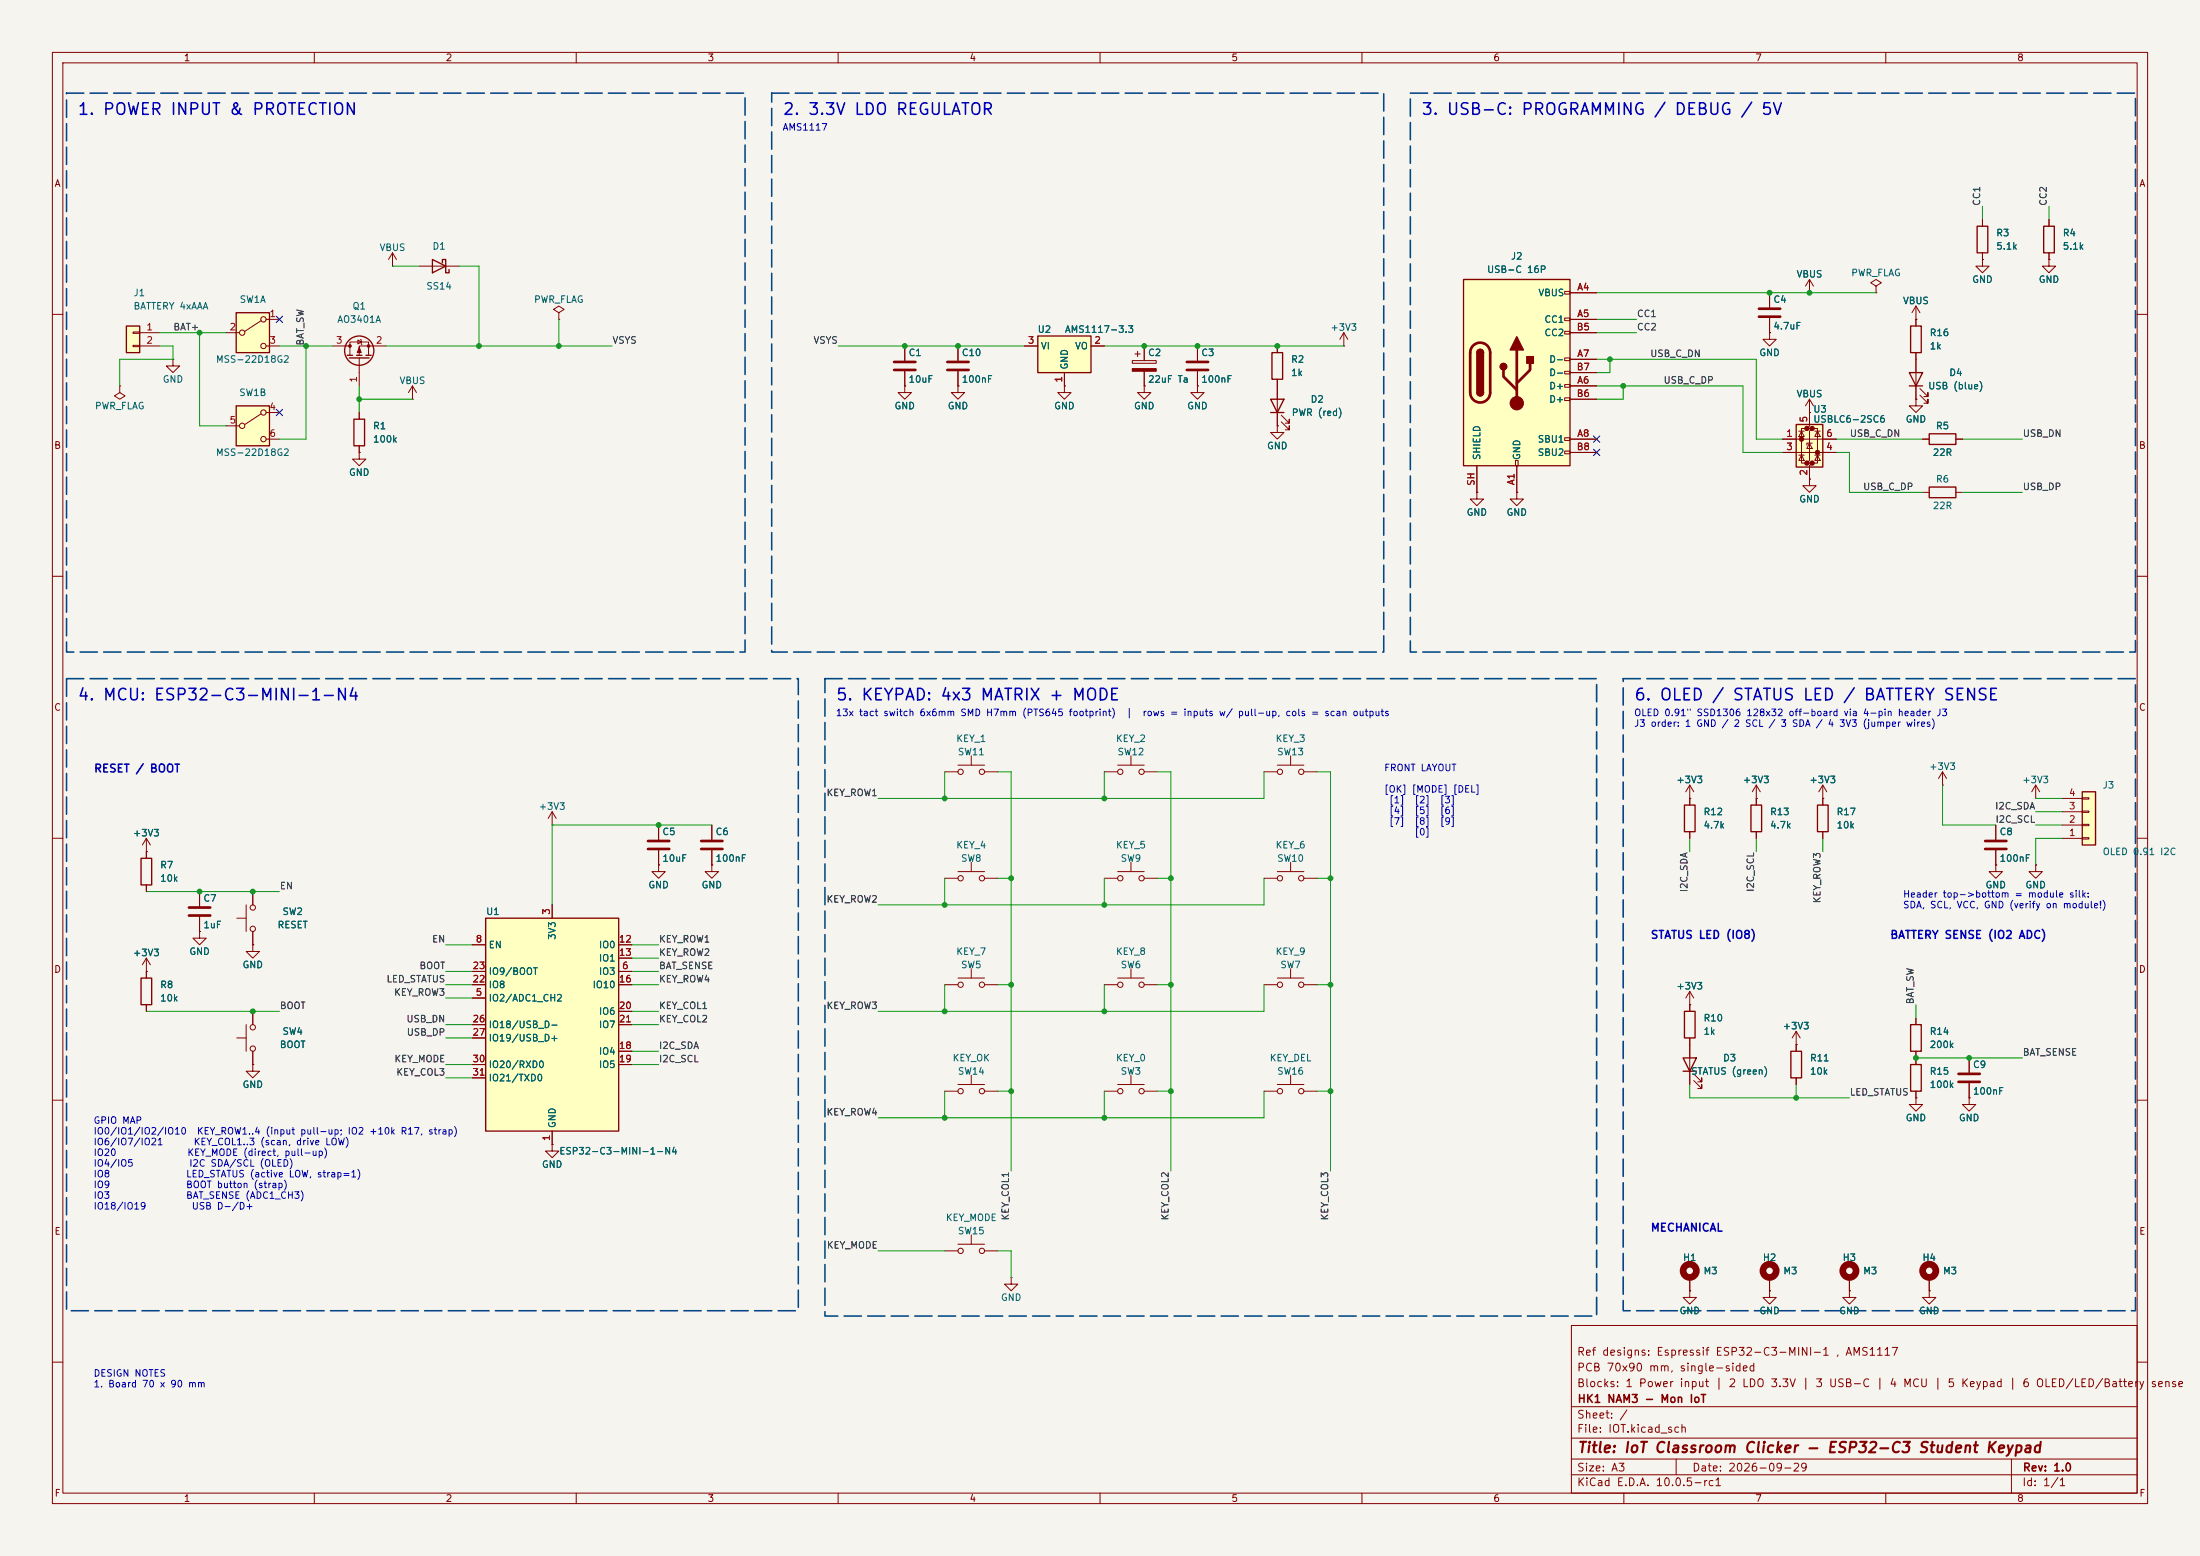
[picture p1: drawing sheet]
<svg xmlns="http://www.w3.org/2000/svg" width="420mm" height="297mm" viewBox="0 0 420 297" stroke-linecap="round" stroke-linejoin="round" font-family="sans-serif">
<path d="M0 0h420v297h-420z" fill="#f5f4ef" stroke="#f5f4ef" stroke-width=".19"/>
<g fill="none" stroke="#840000" stroke-width=".19">
<path d="M10 10h400v277h-400zM12 12h396v273h-396zM60 10v2M110 10v2M160 10v2M210 10v2M260 10v2M310 10v2M360 10v2M106.7 59.7l1-.6-1-.7-1 .7 1 .6v1.3M10 60h2M22.9 73.7v1.2l1 .7-1 .6-1.1-.6 1.1-.7"/>
<path d="M22.9 73.7h.1M33 68.6v1.3h1.3l-1.3 1.2-1.3-1.2h1.3M33 68.6h.1M106.7 61h.1M228.6 73.7v1.2h1.3l-1.3 1.3-1.3-1.3h1.3M228.6 73.7h.1M228.6 66v2.8M228.6 70.9v2.8M243.8 66v1.3M243.8 72.4v8.9M244.6 79.2l1.5 1.6v-.8v.8h-.7M408 60h2"/>
<path d="M68.6 86.4v1.2h1.2l-1.2 1.3-1.3-1.3h1.3M68.6 86.4h.1M243.8 81.3v1.3h1.3l-1.3 1.2-1.2-1.2h1.2M243.8 81.3h.1M244.6 80.5l1.5 1.5v-.7v.7h-.7M10 110h2M408 110h2M10 160h2M408 160h2M27.9 162.6v1.2M27.9 168.9v1.3M365.8 194.3v1.3"/>
<path d="M10 210h2M365.8 200.7v1.2M408 210h2M300 253h108v32h-108zM322.6 246.4v1.2h1.2l-1.2 1.3-1.3-1.3h1.3M322.6 246.4h.1M337.8 246.4v1.2h1.3l-1.3 1.3-1.3-1.3h1.3M337.8 246.4h.1M337.8 243.8v2.6M353.1 243.8v2.6M10 260h2M300 278.5h108"/>
<path d="M300 274.5h108M300 268.5h108M320 278.5v3M384 278.5v6.5M408 260h2M60 285v2M110 285v2M160 285v2M210 285v2M260 285v2M300 281.5h108M310 285v2"/>
<path d="M360 285v2"/>
</g>
<path d="M242.6 76.2h2.5l-1.3 2.5zM242.6 78.7h2.5M242.8 67.3h2.1v5.1h-2.1zM26.9 163.8h2.1v5.1h-2.1zM364.7 195.6h2.1v5.1h-2.1z" fill="none" stroke="#840000" stroke-width=".25"/>
<path d="M226.6 69.1h4M226.6 70.6h4" fill="none" stroke="#840000" stroke-width=".51"/>
<g fill="none" stroke="#840000" stroke-width="1.3">
<circle cx="337.8" cy="242.6" r="1.27"/>
<circle cx="353.1" cy="242.6" r="1.27"/>
</g>
<path d="M45.1 77.5h6.3v7.6h-6.3z" fill="#ffffc2"/>
<g fill="none" stroke="#840000" stroke-width=".19">
<path d="M49.8 79l-3.1 2M50.8 78.7h2.5M43.2 81.3h2.5M50.8 83.8h2.5M27.9 185.4h.1M27.9 182.9l-.7 1.3M27.9 182.9l.8 1.3M27.9 182.9v3.8M27.9 191.8v1.2M48.3 180.3v1.3h1.2l-1.2 1.3-1.3-1.3h1.3M48.3 180.3h.1M353.1 246.4v1.2h1.2l-1.2 1.3-1.3-1.3h1.3"/>
<path d="M353.1 246.4h.1"/>
<circle cx="50.3" cy="78.7" r=".51"/>
<circle cx="46.2" cy="81.3" r=".51"/>
<circle cx="50.3" cy="83.8" r=".51"/>
</g>
<path d="M45.1 77.5h6.3v7.6h-6.3zM26.9 186.7h2.1v5.1h-2.1z" fill="none" stroke="#840000" stroke-width=".25"/>
<path d="M92.7 175.3h25.4v40.6h-25.4z" fill="#ffffc2"/>
<g fill="none" stroke="#840000" stroke-width=".25">
<path d="M82.5 49.5l2.6 1.3-2.6 1.3zM84.5 50.2v-.7h.6v2.6h.6v-.7M66.3 67.8h1M66.7 68.3h3.8M68.1 67.8h1M69.8 67.8h1.1M67.6 80h2v5.1h-2zM92.7 175.3h25.4v40.6h-25.4z"/>
<circle cx="68.6" cy="66.9" r="2.79"/>
</g>
<g fill="none" stroke="#840000" stroke-width=".19">
<path d="M74.9 50.8h.1M74.9 48.3l-.7 1.2M74.9 48.3l.8 1.2M74.9 48.3v2.5M80 50.8h7.6M63.5 66h3.3M66.8 67.8v-2.5h3.6v2.5M68.3 64.9l.7 .4-.7 .4zM68.6 68.3v5.4M68.6 78.7v1.3M68.8 64.8l.3 1M73.7 66h-5.1v1.8"/>
<path d="M68.6 85.1v1.3M105.4 172.7v2.6M90.2 190.5h2.5M90.2 185.4h2.5M90.2 180.3h2.5M90.2 188h2.5M90.2 195.6h2.5M90.2 198.1h2.5M118.1 185.4h2.5M118.1 180.3h2.5M118.1 182.9h2.5M118.1 188h2.5"/>
<path d="M118.1 193h2.5M118.1 195.6h2.5M322.6 191.8h.1M322.6 189.2v2.6M322.6 189.2l-.8 1.3M322.6 189.2l.7 1.3M90.2 203.2h2.5M90.2 205.7h2.5M105.4 215.9v2.5M118.1 200.7h2.5M118.1 203.2h2.5M322.6 243.8v2.6"/>
</g>
<circle cx="322.6" cy="242.6" r="1.27" fill="none" stroke="#840000" stroke-width="1.3"/>
<g fill="#840000" stroke="#840000" stroke-width=".19">
<path d="M68.6 66.3l.4 1h-.8z"/>
<circle cx="66.8" cy="66" r=".25"/>
<circle cx="70.4" cy="66" r=".25"/>
</g>
<path d="M45.1 59.7h6.3v7.6h-6.3z" fill="#ffffc2"/>
<g fill="none" stroke="#840000" stroke-width=".19">
<path d="M378.5 41.9v1.3M378.5 48.3v1.2M391.2 49.5v1.3h1.2l-1.2 1.3-1.3-1.3h1.3M391.2 49.5h.1M391.2 41.9v1.3M391.2 48.3v1.2M43.2 63.5h2.5M49.8 61.2l-3.1 2M50.8 61h2.5M50.8 66h2.5M78.7 76.2h.1M78.7 73.7l-.7 1.2"/>
<path d="M78.7 73.7l.8 1.2M78.7 73.7v2.5M182.9 73.7v1.2h1.2l-1.2 1.3-1.3-1.3h1.3M182.9 73.7h.1M281.9 94v1.3h1.3l-1.3 1.2-1.2-1.2h1.2M281.9 94h.1M105.4 157.5h.1M105.4 154.9l-.8 1.3M105.4 154.9l.8 1.3M105.4 154.9v2.6M125.7 157.5v2.8M135.9 157.5v2.8"/>
<path d="M322.6 152.4h.1M322.6 149.9v3.8M322.6 158.8v1.2M322.6 149.9l-.8 1.2M322.6 149.9l.7 1.2M335.3 152.4h.1M335.3 149.9l-.8 1.2M335.3 149.9l.7 1.2M335.3 149.9v3.8M335.3 158.8v1.2M348 152.4h.1M348 149.9l-.8 1.2"/>
<path d="M348 149.9l.7 1.2M348 149.9v2.5M370.8 149.9h.1M370.8 147.3l-.7 1.3M370.8 147.3l.8 1.3M370.8 147.3v2.6M388.6 152.4h.1M388.6 149.9l-.7 1.2M388.6 149.9l.8 1.2M388.6 149.9v2.5M27.9 162.6h.1M27.9 160l-.7 1.3"/>
<path d="M27.9 160l.8 1.3M27.9 160v2.6M38.1 177.8v1.3h1.3l-1.3 1.2-1.3-1.2h1.3M38.1 177.8h.1M38.1 170.2v2.8M38.1 175v2.8M45.2 175.3h1.8M47 172.7v5.1M48.3 170.2v2.5M48.3 177.8v2.5M125.7 165.1v1.3h1.3l-1.3 1.2-1.2-1.2h1.2M125.7 165.1h.1"/>
<path d="M125.7 162.3v2.8M135.9 165.1v1.3h1.3l-1.3 1.2-1.3-1.2h1.3M135.9 165.1h.1M135.9 162.3v2.8M45.2 198.1h1.8M47 195.6v5.1M48.3 193v2.6M322.6 191.8v1.2M322.6 198.1v8.9M48.3 203.2v1.3h1.2l-1.2 1.2-1.3-1.2h1.3M48.3 203.2h.1M48.3 200.7v2.5"/>
<path d="M105.4 218.4v1.3h1.3l-1.3 1.3-1.3-1.3h1.3M105.4 218.4h.1M323.3 206.2l1.6 1.6v-.8v.8h-.8M323.3 205l1.6 1.5v-.8v.8h-.8M180.3 238.8h2.6M182.9 237.5h5.1M185.4 235.7v1.8M188 238.8h2.5M193 243.8v1.3h1.3l-1.3 1.3-1.2-1.3h1.2M193 243.8h.1M368.3 246.4v1.2h1.3l-1.3 1.3-1.3-1.3h1.3M368.3 246.4h.1"/>
<circle cx="46.2" cy="63.5" r=".51"/>
<circle cx="50.3" cy="66" r=".51"/>
<circle cx="50.3" cy="61" r=".51"/>
<circle cx="48.3" cy="177.3" r=".51"/>
<circle cx="48.3" cy="173.2" r=".51"/>
<circle cx="48.3" cy="196.1" r=".51"/>
<circle cx="48.3" cy="200.2" r=".51"/>
<circle cx="183.4" cy="238.8" r=".51"/>
<circle cx="187.5" cy="238.8" r=".51"/>
</g>
<path d="M45.1 59.7h6.3v7.6h-6.3zM377.4 43.2h2.1v5.1h-2.1zM390.1 43.2h2.1v5.1h-2.1zM321.6 153.7h2v5.1h-2zM334.3 153.7h2v5.1h-2zM321.6 193h2v5.1h-2zM321.3 201.9h2.5l-1.2 2.6zM321.3 204.5h2.5" fill="none" stroke="#840000" stroke-width=".25"/>
<path d="M36.1 173.2h4M36.1 174.8h4M123.7 160.5h4.1M123.7 162.1h4.1M133.9 160.5h4M133.9 162.1h4" fill="none" stroke="#840000" stroke-width=".51"/>
<path d="M279.4 53.3h20.3v35.6h-20.3z" fill="#ffffc2"/>
<g fill="none" stroke="#840000" stroke-width=".19">
<path d="M298.7 55.6h1v.5h-1zM299.7 55.9h5.1M345.4 55.9h.1M345.4 53.3l-.7 1.3M345.4 53.3l.8 1.3M345.4 53.3v2.6M358.1 54.6l1.1-.6-1.1-.7-1 .7 1 .6v1.3M358.1 55.9h.1M378.5 49.5v1.3h1.2l-1.2 1.3-1.3-1.3h1.3M378.5 49.5h.1M172.7 73.7v1.2h1.3l-1.3 1.3-1.3-1.3h1.3M172.7 73.7h.1"/>
<path d="M172.7 66v2.8M172.7 70.9v2.8M182.9 66v2.8M182.9 70.9v2.8M203.2 73.7v1.2h1.3l-1.3 1.3-1.3-1.3h1.3M203.2 73.7h.1M298.7 60.7h1v.5h-1zM298.7 63.2h1v.6h-1zM298.7 68.3h1v.5h-1zM298.7 70.9h1v.5h-1zM298.7 73.4h1v.5h-1zM298.7 75.9h1v.6h-1z"/>
<path d="M299.7 61h5.1M299.7 73.7h5.1M299.7 68.6h5.1M299.7 63.5h5.1M299.7 76.2h5.1M299.7 71.1h5.1M281.9 88.9v5.1M289.3 87.9h.5v1h-.5zM289.6 94v1.3h1.2l-1.2 1.2-1.3-1.2h1.3M289.6 94h.1M289.6 88.9v5.1M298.7 83.6h1v.5h-1z"/>
<path d="M298.7 86.1h1v.5h-1zM299.7 83.8h5.1M299.7 86.4h5.1M345.4 91.4v1.3h1.3l-1.3 1.3-1.2-1.3h1.2M345.4 91.4h.1M367 94h1.3M373.4 94h1.2M180.3 147.3h2.6M182.9 146.1h5.1M185.4 144.3v1.8M188 147.3h2.5M180.3 167.6h2.6"/>
<path d="M182.9 166.4h5.1M185.4 164.6v1.8M188 167.6h2.5M388.6 165.1v1.3h1.3l-1.3 1.2-1.3-1.2h1.3M388.6 165.1h.1M180.3 188h2.6M182.9 186.7h5.1M185.4 184.9v1.8M188 188h2.5M210.8 188h2.6M213.4 186.7h5M215.9 184.9v1.8"/>
<path d="M218.4 188h2.6M241.3 188h2.5M243.8 186.7h5.1M246.4 184.9v1.8M248.9 188h2.6M180.3 208.3h2.6M182.9 207h5.1M185.4 205.2v1.8M188 208.3h2.5M210.8 208.3h2.6M213.4 207h5M215.9 205.2v1.8"/>
<path d="M218.4 208.3h2.6M241.3 208.3h2.5M243.8 207h5.1M246.4 205.2v1.8M248.9 208.3h2.6M368.3 243.8v2.6"/>
<circle cx="183.4" cy="147.3" r=".51"/>
<circle cx="187.5" cy="147.3" r=".51"/>
<circle cx="183.4" cy="167.6" r=".51"/>
<circle cx="187.5" cy="167.6" r=".51"/>
<circle cx="183.4" cy="188" r=".51"/>
<circle cx="187.5" cy="188" r=".51"/>
<circle cx="213.9" cy="188" r=".51"/>
<circle cx="217.9" cy="188" r=".51"/>
<circle cx="244.3" cy="188" r=".51"/>
<circle cx="248.4" cy="188" r=".51"/>
<circle cx="183.4" cy="208.3" r=".51"/>
<circle cx="187.5" cy="208.3" r=".51"/>
<circle cx="213.9" cy="208.3" r=".51"/>
<circle cx="217.9" cy="208.3" r=".51"/>
<circle cx="244.3" cy="208.3" r=".51"/>
<circle cx="248.4" cy="208.3" r=".51"/>
</g>
<path d="M279.4 53.3h20.3v35.6h-20.3zM281.9 67.3a.64 .64 0 0 1 .7-.6 .64 .64 0 0 1 .6 .6M281.9 74.9a.64 .64 0 0 0 .7 .7 .64 .64 0 0 0 .6-.7M368.3 93h5.1v2h-5.1z" fill="none" stroke="#840000" stroke-width=".25"/>
<path d="M170.7 69.1h4.1M170.7 70.6h4.1M180.8 69.1h4.1M180.8 70.6h4.1M281.2 66a1.91 1.91 0 0 1 2.1-.4 1.91 1.91 0 0 1 1.2 1.7v7.6a1.91 1.91 0 0 1-1.9 1.9 1.91 1.91 0 0 1-1.9-1.9v-7.7l.1-.7zM287 70.6v1.3l2.6 2.5M289.6 66.8v10.2M292.1 69.3v1.3l-2.5 2.6" fill="none" stroke="#840000" stroke-width=".51"/>
<g fill="#840000" stroke="#840000" stroke-width=".25">
<path d="M281.9 67.3h1.3v7.6h-1.3z"/>
<path d="M282.1 66.9a.64 .64 0 0 1 .7-.2 .64 .64 0 0 1 .4 .6h-1.3z"/>
<path d="M281.9 74.9h1.3a.64 .64 0 0 1-.6 .7 .64 .64 0 0 1-.7-.7z"/>
<path d="M289.6 64.3l1.2 2.5h-2.5z"/>
<path d="M291.5 68.1h1.2v1.2h-1.2z"/>
<circle cx="287" cy="70" r=".63"/>
</g>
<circle cx="289.6" cy="77" r="1.27" fill="#840000" stroke="#840000" stroke-width=".19"/>
<circle cx="368.3" cy="242.6" r="1.27" fill="none" stroke="#840000" stroke-width="1.3"/>
<path d="M397.5 151.1h2.5v10.2h-2.5z" fill="#ffffc2"/>
<path d="M364.5 71.1h2.5l-1.2 2.6zM364.5 73.7h2.5M364.7 62.2h2.1v5.1h-2.1zM368.3 82.8h5.1v2h-5.1zM347 153.7h2v5.1h-2zM397.5 151.1h2.5v10.2h-2.5zM341.9 200.7h2v5h-2zM364.7 203.2h2.1v5.1h-2.1z" fill="none" stroke="#840000" stroke-width=".25"/>
<g fill="none" stroke="#840000" stroke-width=".19">
<path d="M337.8 55.9v2.8M365.8 58.4v3.8M365.8 58.4l-.8 1.3M365.8 58.4l.7 1.3M337.8 63.5v1.3h1.3l-1.3 1.2-1.3-1.2h1.3M337.8 63.5h.1M337.8 60.7v2.8M345.4 78.7h.1M345.4 76.2l-.7 1.3M345.4 76.2l.8 1.3M345.4 76.2v2.5M365.8 76.2v1.3h1.2l-1.2 1.2-1.3-1.2h1.3"/>
<path d="M365.8 76.2h.1M365.8 61h.1M365.8 67.3v8.9M366.5 75.4l1.5 1.6v-.8v.8h-.7M366.5 74.2l1.5 1.5v-.8v.8h-.7M367 83.8h1.3M373.4 83.8h1.2M348 152.4v1.3M348 158.8v1.2M381 157.5v2.8M393.7 157.5h3.8M393.7 154.9h3.8"/>
<path d="M393.7 152.4h3.8M397.5 159.9h1.3v.2h-1.3zM397.5 157.4h1.3v.2h-1.3zM397.5 154.8h1.3v.3h-1.3zM397.5 152.3h1.3v.2h-1.3zM381 165.1v1.3h1.3l-1.3 1.2-1.3-1.2h1.3M381 165.1h.1M381 162.3v2.8M393.7 160h3.8M342.9 199.4h.1M342.9 196.9l-.8 1.2M342.9 196.9l.8 1.2"/>
<path d="M342.9 196.9v3.8M342.9 205.7v1.3M365.8 209.6v1.2h1.2l-1.2 1.3-1.3-1.3h1.3M365.8 209.6h.1M365.8 201.9v1.3M365.8 208.3v1.3M375.9 209.6v1.2h1.3l-1.3 1.3-1.3-1.3h1.3M375.9 209.6h.1M375.9 201.9v2.8M375.9 206.8v2.8"/>
</g>
<path d="M335.8 58.9h4.1M335.8 60.5h4.1M379 160.5h4M379 162.1h4M373.9 205h4.1M373.9 206.5h4.1" fill="none" stroke="#840000" stroke-width=".51"/>
<path d="M342.9 81h5.1v8.2h-5.1z" fill="#ffffc2"/>
<g fill="#840000" stroke="#840000" stroke-width=".51">
<circle cx="343.9" cy="83.8" r=".25"/>
<circle cx="344.9" cy="81.8" r=".25"/>
<circle cx="344.9" cy="88.4" r=".25"/>
<circle cx="345.9" cy="81.8" r=".25"/>
<circle cx="345.9" cy="88.4" r=".25"/>
<circle cx="347" cy="86.4" r=".25"/>
</g>
<g fill="none" stroke="#840000" stroke-width=".19">
<path d="M218.4 73.7v1.2h1.3l-1.3 1.3-1.2-1.3h1.2M218.4 73.7h.1M345.4 78.7v2.6l-.5 .5h1l-.5 .5v5.6l-.5 .5h1l-.5 .5v2.5M340.4 83.8h10.1M340.4 86.4h10.1M343.4 86.9h1M343.4 82.3h1M343.9 82.3l.5 1h-1zM343.9 86.9l.5 1h-1zM344.9 81.8h-1v6.6h1M345.4 84.6l.5 1h-1zM345.9 84.6h-1v.4"/>
<path d="M345.9 81.8h1.1v6.6h-1.1M346.5 86.9h1M346.5 82.3h1M347 82.3l.5 1h-1zM347 86.9l.5 1h-1zM241.3 147.3h2.5M243.8 146.1h5.1M246.4 144.3v1.8M248.9 147.3h2.6M241.3 167.6h2.5M243.8 166.4h5.1M246.4 164.6v1.8"/>
<path d="M248.9 167.6h2.6"/>
<circle cx="244.3" cy="147.3" r=".51"/>
<circle cx="248.4" cy="147.3" r=".51"/>
<circle cx="244.3" cy="167.6" r=".51"/>
<circle cx="248.4" cy="167.6" r=".51"/>
</g>
<path d="M342.9 81h5.1v8.2h-5.1z" fill="none" stroke="#840000" stroke-width=".25"/>
<path d="M198.1 64.1h10.2v7h-10.2z" fill="#ffffc2"/>
<path d="M198.1 64.1h10.2v7h-10.2z" fill="none" stroke="#840000" stroke-width=".25"/>
<g fill="none" stroke="#840000" stroke-width=".19">
<path d="M195.6 66h2.5M203.2 71.1v2.6M208.3 66h2.5M216.2 68.8h4.5v.5h-4.5zM216.7 67.6h1M217.2 67.1v1M218.4 66v2.8M218.4 70.9v2.8M256.5 66h.1M256.5 63.5l-.7 1.3M256.5 63.5l.8 1.3M256.5 63.5v2.5"/>
<path d="M210.8 147.3h2.6M213.4 146.1h5M215.9 144.3v1.8M218.4 147.3h2.6M210.8 167.6h2.6M213.4 166.4h5M215.9 164.6v1.8M218.4 167.6h2.6"/>
<circle cx="213.9" cy="147.3" r=".51"/>
<circle cx="217.9" cy="147.3" r=".51"/>
<circle cx="213.9" cy="167.6" r=".51"/>
<circle cx="217.9" cy="167.6" r=".51"/>
</g>
<path d="M216.2 70.4h4.5v.5h-4.5z" fill="#840000" stroke="#840000" stroke-width=".19"/>
<path d="M24.1 62.2h2.6v5.1h-2.6z" fill="#ffffc2"/>
<path d="M24.1 62.2h2.6v5.1h-2.6z" fill="none" stroke="#840000" stroke-width=".25"/>
<g fill="none" stroke="#840000" stroke-width=".19">
<path d="M299.7 55.9h5.1M337.8 55.9v2.8M345.4 55.9h.1M378.5 49.5h.1M378.5 41.9v1.3M378.5 48.3v1.2M391.2 49.5h.1M391.2 41.9v1.3M391.2 48.3v1.2M25.4 63.4h1.3v.2h-1.3zM25.4 65.9h1.3v.3h-1.3zM26.7 63.5h3.8"/>
<path d="M26.7 66h3.8M68.6 78.7v1.3M172.7 73.7h.1M172.7 66v2.8M172.7 70.9v2.8M182.9 73.7h.1M182.9 66v2.8M182.9 70.9v2.8M195.6 66h2.5M203.2 73.7h.1M203.2 71.1v2.6M208.3 66h2.5"/>
<path d="M218.4 73.7h.1M218.4 66v2.8M218.4 70.9v2.8M228.6 73.7h.1M228.6 66v2.8M228.6 70.9v2.8M243.8 66v1.3M243.8 72.4v3.8M243.8 78.7v2.6M299.7 63.5h5.1M299.7 61h5.1M299.7 73.7h5.1"/>
<path d="M299.7 68.6h5.1M299.7 76.2h5.1M299.7 71.1h5.1M337.8 63.5h.1M337.8 60.7v2.8M345.4 78.7h.1M345.4 78.7v2.6M365.8 76.2h.1M365.8 61h.1M365.8 61v1.2M365.8 67.3v3.8M365.8 73.7v2.5"/>
<path d="M68.6 86.4h.1M68.6 85.1v1.3M243.8 81.3h.1M281.9 94h.1M281.9 88.9v5.1M289.6 94h.1M289.6 88.9v5.1M299.7 83.8h5.1M299.7 86.4h5.1M340.4 83.8h2.5M340.4 86.4h2.5M345.4 91.4h.1"/>
<path d="M345.4 88.9v2.5M348 83.8h2.5M348 86.4h2.5M367 83.8h1.3M373.4 83.8h1.2M125.7 157.5v2.8M135.9 157.5v2.8M322.6 152.4h.1M322.6 152.4v1.3M322.6 158.8v1.2M335.3 152.4h.1M335.3 152.4v1.3"/>
<path d="M335.3 158.8v1.2M348 152.4h.1M348 152.4v1.3M348 158.8v1.2M381 157.5v2.8M27.9 162.6h.1M27.9 162.6v1.2M27.9 168.9v1.3M38.1 177.8h.1M38.1 170.2v2.8M38.1 175v2.8M48.3 170.2v2.5"/>
<path d="M48.3 177.8v2.5M105.4 172.7v2.6M125.7 165.1h.1M125.7 162.3v2.8M135.9 165.1h.1M135.9 162.3v2.8M381 165.1h.1M381 162.3v2.8M388.6 165.1h.1M27.9 185.4h.1M27.9 185.4v1.3M27.9 191.8v1.2"/>
<path d="M48.3 180.3h.1M48.3 193v2.6M90.2 190.5h2.5M90.2 185.4h2.5M90.2 180.3h2.5M90.2 188h2.5M90.2 195.6h2.5M90.2 198.1h2.5M118.1 185.4h2.5M118.1 180.3h2.5M118.1 182.9h2.5M118.1 188h2.5"/>
<path d="M118.1 193h2.5M118.1 195.6h2.5M322.6 191.8h.1M322.6 191.8v1.2M322.6 198.1v3.8M342.9 199.4h.1M342.9 199.4v1.3M365.8 194.3v1.3M48.3 203.2h.1M48.3 200.7v2.5M90.2 203.2h2.5M90.2 205.7h2.5"/>
<path d="M105.4 218.4h.1M105.4 215.9v2.5M118.1 200.7h2.5M118.1 203.2h2.5M322.6 204.5v2.5M342.9 205.7v1.3M365.8 209.6h.1M365.8 200.7v2.5M365.8 208.3v1.3M375.9 209.6h.1M375.9 201.9v2.8M375.9 206.8v2.8"/>
<path d="M322.6 246.4h.1M322.6 243.8v2.6M337.8 246.4h.1M337.8 243.8v2.6M353.1 246.4h.1M353.1 243.8v2.6M368.3 246.4h.1M368.3 243.8v2.6"/>
</g>
<g fill="none" stroke="#009600" stroke-width=".19">
<path d="M378.5 39.4v2.5M391.2 39.4v2.5M74.9 50.8h5.1M87.6 50.8h3.8v15.2M304.8 55.9h53.3M30.5 66h2.5v2.6h-10.1v5.1M30.5 63.5h12.7M38.1 63.5v17.8h5.1M53.3 66h10.2M58.4 66v17.8h-5.1M68.6 76.2h10.1M68.6 73.7v5"/>
<path d="M73.7 66h43.1M106.7 61v5M160 66h35.6M210.8 66h45.7M304.8 73.7h27.9v12.7h7.7M304.8 68.6h30.5v15.2h5.1M304.8 63.5h7.6M304.8 61h7.6M307.3 68.6v2.5h-2.5M309.9 73.7v2.5h-5.1M350.5 86.4h2.6v7.6h13.9M350.5 83.8h16.5"/>
<path d="M374.6 94h11.5M374.6 83.8h11.5M135.9 157.5h-30.5v15.2M180.3 147.3v5.1M190.5 147.3h2.5v76.2M210.8 147.3v5.1M221 147.3h2.5v76.2M241.3 147.3v5.1h-73.7M251.5 147.3h2.5v76.2M370.8 149.9v7.6h10.2M388.6 157.5h5.1M388.6 152.4h5.1"/>
<path d="M388.6 154.9h5.1M27.9 170.2h25.4M180.3 167.6v5.1M190.5 167.6h2.5M210.8 167.6v5.1M221 167.6h2.5M241.3 167.6v5.1h-73.7M251.5 167.6h2.5M322.6 160v2.6M335.3 160v2.6M348 160v2.6M393.7 160h-5.1v5.1"/>
<path d="M27.9 193h25.4M85.1 188h5.1M85.1 180.3h5.1M85.1 185.4h5.1M85.1 198.1h5.1M85.1 195.6h5.1M85.1 190.5h5.1M120.6 188h5.1M120.6 193h5.1M120.6 180.3h5.1M120.6 182.9h5.1M120.6 185.4h5.1"/>
<path d="M120.6 195.6h5.1M180.3 188v5M190.5 188h2.5M210.8 188v5M221 188h2.5M241.3 188v5h-73.7M251.5 188h2.5M365.8 191.8v2.5M85.1 205.7h5.1M85.1 203.2h5.1M120.6 203.2h5.1M120.6 200.7h5.1"/>
<path d="M180.3 208.3v5.1M190.5 208.3h2.5M210.8 208.3v5.1M221 208.3h2.5M241.3 208.3v5.1h-73.7M251.5 208.3h2.5M322.6 207v2.6h30.5M342.9 207v2.6M365.8 201.9h20.3M167.6 238.8h12.7M190.5 238.8h2.5v5"/>
</g>
<path d="M52.7 78.1l1.2 1.2M52.7 60.4l1.2 1.2M53.9 78.1l-1.2 1.2M53.9 60.4l-1.2 1.2M304.2 83.2l1.2 1.2M304.2 85.8l1.2 1.2M305.4 83.2l-1.2 1.2M305.4 85.8l-1.2 1.2" fill="none" stroke="#000084" stroke-width=".19"/>
<path d="M12.7 17.8h129.5v106.7h-129.5zM147.3 17.8h116.9v106.7h-116.9zM269.2 17.8h138.5v106.7h-138.5zM12.7 129.5h139.7v120.7h-139.7zM157.5 129.5h147.3v121.7h-147.3zM309.9 129.5h97.8v120.7h-97.8z" fill="none" stroke="#004884" stroke-width=".3" stroke-dasharray="3.3 1.2"/>
<g fill="#009600" stroke="#009600" stroke-width=".19">
<circle cx="68.6" cy="76.2" r=".46"/>
<circle cx="38.1" cy="63.5" r=".46"/>
<circle cx="58.4" cy="66" r=".46"/>
<circle cx="48.3" cy="170.2" r=".46"/>
<circle cx="38.1" cy="170.2" r=".46"/>
<circle cx="48.3" cy="193" r=".46"/>
<circle cx="180.3" cy="213.4" r=".46"/>
<circle cx="193" cy="208.3" r=".46"/>
<circle cx="210.8" cy="172.7" r=".46"/>
<circle cx="193" cy="167.6" r=".46"/>
<circle cx="210.8" cy="152.4" r=".46"/>
<circle cx="180.3" cy="172.7" r=".46"/>
<circle cx="210.8" cy="193" r=".46"/>
<circle cx="210.8" cy="213.4" r=".46"/>
<circle cx="180.3" cy="193" r=".46"/>
<circle cx="125.7" cy="157.5" r=".46"/>
<circle cx="106.7" cy="66" r=".46"/>
<circle cx="91.4" cy="66" r=".46"/>
<circle cx="254" cy="188" r=".46"/>
<circle cx="223.5" cy="208.3" r=".46"/>
<circle cx="254" cy="208.3" r=".46"/>
<circle cx="223.5" cy="188" r=".46"/>
<circle cx="193" cy="188" r=".46"/>
<circle cx="180.3" cy="152.4" r=".46"/>
<circle cx="375.9" cy="201.9" r=".46"/>
<circle cx="365.8" cy="201.9" r=".46"/>
<circle cx="345.4" cy="55.9" r=".46"/>
<circle cx="337.8" cy="55.9" r=".46"/>
<circle cx="309.9" cy="73.7" r=".46"/>
<circle cx="172.7" cy="66" r=".46"/>
<circle cx="254" cy="167.6" r=".46"/>
<circle cx="228.6" cy="66" r=".46"/>
<circle cx="243.8" cy="66" r=".46"/>
<circle cx="218.4" cy="66" r=".46"/>
<circle cx="182.9" cy="66" r=".46"/>
<circle cx="223.5" cy="167.6" r=".46"/>
<circle cx="342.9" cy="209.6" r=".46"/>
<circle cx="307.3" cy="68.6" r=".46"/>
</g>
<g font-size="2.2" fill="#0000c2">
<text x="14.7" y="22.5">1. POWER INPUT &amp; PROTECTION</text>
<text x="149.3" y="22.5">2. 3.3V LDO REGULATOR</text>
<text x="271.2" y="22.5">3. USB-C: PROGRAMMING / DEBUG / 5V</text>
<text x="14.7" y="134.2">4. MCU: ESP32-C3-MINI-1-N4</text>
<text x="159.5" y="134.2">5. KEYPAD: 4x3 MATRIX + MODE</text>
<text x="311.9" y="134.2">6. OLED / STATUS LED / BATTERY SENSE</text>
</g>
<text font-size="2" fill="#840000" x="301" y="277.8">Title: IoT Classroom Clicker - ESP32-C3 Student Keypad</text>
<g font-size="1.5" fill="#0000c2">
<text x="17.8" y="147.8">RESET / BOOT</text>
<text x="315" y="179.6">STATUS LED (IO8)</text>
<text x="360.7" y="179.6">BATTERY SENSE (IO2 ADC)</text>
<text x="315" y="235.4">MECHANICAL</text>
</g>
<g font-size="1.5" fill="#840000">
<text x="300.9" y="262.1">PCB 70x90 mm, single-sided</text>
<text x="300.9" y="259.1">Ref designs: Espressif ESP32-C3-MINI-1 , AMS1117</text>
<text x="300.9" y="265.1">Blocks: 1 Power input | 2 LDO 3.3V | 3 USB-C | 4 MCU | 5 Keypad | 6 OLED/LED/Battery</text>
<text x="301" y="268.1">HK1 NAM3 - Mon IoT</text>
<text x="410.4" y="265.1">sense</text>
<text x="300.9" y="273.8">File: IOT.kicad_sch</text>
<text x="300.9" y="271.1">Sheet: /</text>
<text x="300.9" y="281.2">Size: A3</text>
<text x="322.9" y="281.2">Date: 2026-09-29</text>
<text x="386" y="281.2">Rev: 1.0</text>
<text x="300.9" y="284">KiCad E.D.A. 10.0.5-rc1</text>
<text x="385.9" y="284">Id: 1/1</text>
</g>
<g font-size="1.3" fill="#840000">
<text x="35" y="12">1</text>
<text x="85" y="12">2</text>
<text x="135" y="12">3</text>
<text x="185" y="12">4</text>
<text x="235" y="12">5</text>
<text x="285" y="12">6</text>
<text x="335" y="12">7</text>
<text x="385" y="12">8</text>
<text x="10.3" y="36">A</text>
<text x="408.3" y="36">A</text>
<text x="10.2" y="86">B</text>
<text x="408.2" y="86">B</text>
<text x="10.2" y="136">C</text>
<text x="408.2" y="136">C</text>
<text x="10.2" y="186">D</text>
<text x="408.2" y="186">D</text>
<text x="10.3" y="236">E</text>
<text x="408.3" y="236">E</text>
<text x="10.3" y="286">F</text>
<text x="35" y="287">1</text>
<text x="85" y="287">2</text>
<text x="135" y="287">3</text>
<text x="185" y="287">4</text>
<text x="235" y="287">5</text>
<text x="285" y="287">6</text>
<text x="335" y="287">7</text>
<text x="385" y="287">8</text>
<text x="408.3" y="286">F</text>
</g>
<g font-size="1.3" fill="#0000c2">
<text x="149.3" y="25.2">AMS1117</text>
<text x="159.5" y="137">13x tact switch 6x6mm SMD H7mm (PTS645 footprint)</text>
<text x="214.8" y="137">|</text>
<text x="218" y="137">rows = inputs w/ pull-up, cols = scan outputs</text>
<text x="311.9" y="137">OLED 0.91&quot; SSD1306 128x32 off-board via 4-pin header J3</text>
<text x="311.9" y="139">J3 order: 1 GND / 2 SCL / 3 SDA / 4 3V3 (jumper wires)</text>
<text x="264.1" y="147.5">FRONT LAYOUT</text>
<text x="264.1" y="151.6">[OK] [MODE] [DEL]</text>
<text x="265.1" y="153.6">[1]</text>
<text x="265.1" y="155.7">[4]</text>
<text x="269.9" y="153.6">[2]</text>
<text x="269.9" y="155.7">[5]</text>
<text x="274.8" y="153.6">[3]</text>
<text x="274.8" y="155.7">[6]</text>
<text x="265.1" y="157.7">[7]</text>
<text x="269.9" y="159.8">[0]</text>
<text x="269.9" y="157.7">[8]</text>
<text x="274.8" y="157.7">[9]</text>
<text x="363.2" y="171.6">Header top-&gt;bottom = module silk:</text>
<text x="363.2" y="173.7">SDA, SCL, VCC, GND (verify on module!)</text>
<text x="17.8" y="214.8">GPIO MAP</text>
<text x="17.8" y="216.9">IO0/IO1/IO2/IO10</text>
<text x="17.8" y="218.9">IO6/IO7/IO21</text>
<text x="17.8" y="221">IO20</text>
<text x="35.7" y="221">KEY_MODE (direct, pull-up)</text>
<text x="36.9" y="218.9">KEY_COL1..3 (scan, drive LOW)</text>
<text x="37.5" y="216.9">KEY_ROW1..4 (input pull-up; IO2 +10k R17, strap)</text>
<text x="17.8" y="223">IO4/IO5</text>
<text x="17.8" y="225">IO8</text>
<text x="17.8" y="227.1">IO9</text>
<text x="35.4" y="225">LED_STATUS (active LOW, strap=1)</text>
<text x="35.4" y="227.1">BOOT button (strap)</text>
<text x="36" y="223">I2C SDA/SCL (OLED)</text>
<text x="17.8" y="229.1">IO3</text>
<text x="17.8" y="231.2">IO18/IO19</text>
<text x="35.4" y="229.1">BAT_SENSE (ADC1_CH3)</text>
<text x="36.5" y="231.2">USB D-/D+</text>
<text x="17.8" y="263.1">DESIGN NOTES</text>
<text x="17.8" y="265.1">1. Board 70 x 90 mm</text>
</g>
<g font-size="1.3" fill="#0f0f0f">
<text x="378.3" y="39.4" transform="rotate(-90 378.3 39.4)">CC1</text>
<text x="391" y="39.4" transform="rotate(-90 391 39.4)">CC2</text>
<text x="33" y="63.4">BAT+</text>
<text x="116.8" y="65.9">VSYS</text>
<text x="155.2" y="65.9">VSYS</text>
<text x="312.4" y="60.8">CC1</text>
<text x="312.4" y="63.4">CC2</text>
<text x="58.3" y="66.1" transform="rotate(-90 58.3 66.1)">BAT_SW</text>
<text x="314.9" y="68.5">USB_C_DN</text>
<text x="317.5" y="73.5">USB_C_DP</text>
<text x="353" y="83.7">USB_C_DN</text>
<text x="386.1" y="83.7">USB_DN</text>
<text x="355.6" y="93.9">USB_C_DP</text>
<text x="386.1" y="93.9">USB_DP</text>
<text x="157.7" y="152.3">KEY_ROW1</text>
<text x="380.8" y="154.8">I2C_SDA</text>
<text x="380.8" y="157.4">I2C_SCL</text>
<text x="53.3" y="170.1">EN</text>
<text x="157.7" y="172.6">KEY_ROW2</text>
<text x="322.5" y="170.4" transform="rotate(-90 322.5 170.4)">I2C_SDA</text>
<text x="335.2" y="170.3" transform="rotate(-90 335.2 170.3)">I2C_SCL</text>
<text x="347.9" y="172.5" transform="rotate(-90 347.9 172.5)">KEY_ROW3</text>
<text x="80" y="185.3">BOOT</text>
<text x="82.4" y="180.2">EN</text>
<text x="125.7" y="182.8">KEY_ROW2</text>
<text x="125.7" y="180.2">KEY_ROW1</text>
<text x="125.7" y="185.3">BAT_SENSE</text>
<text x="73.7" y="187.8">LED_STATUS</text>
<text x="75.1" y="190.4">KEY_ROW3</text>
<text x="125.7" y="187.8">KEY_ROW4</text>
<text x="365.6" y="191.8" transform="rotate(-90 365.6 191.8)">BAT_SW</text>
<text x="53.3" y="192.9">BOOT</text>
<text x="77.5" y="195.5">USB_DN</text>
<text x="77.5" y="198">USB_DP</text>
<text x="125.7" y="195.5">KEY_COL2</text>
<text x="125.7" y="192.9">KEY_COL1</text>
<text x="157.7" y="192.9">KEY_ROW3</text>
<text x="75.2" y="203.1">KEY_MODE</text>
<text x="125.7" y="200.5">I2C_SDA</text>
<text x="125.7" y="203.1">I2C_SCL</text>
<text x="386.1" y="201.8">BAT_SENSE</text>
<text x="75.5" y="205.6">KEY_COL3</text>
<text x="353" y="209.4">LED_STATUS</text>
<text x="157.7" y="213.2">KEY_ROW4</text>
<text x="192.9" y="233.1" transform="rotate(-90 192.9 233.1)">KEY_COL1</text>
<text x="223.4" y="233.1" transform="rotate(-90 223.4 233.1)">KEY_COL2</text>
<text x="253.9" y="233.1" transform="rotate(-90 253.9 233.1)">KEY_COL3</text>
<text x="157.7" y="238.6">KEY_MODE</text>
</g>
<g font-size="1.3" fill="#006464">
<text x="82.5" y="48">D1</text>
<text x="381" y="45.4">R3</text>
<text x="381" y="48">5.1k</text>
<text x="393.7" y="45.4">R4</text>
<text x="393.7" y="48">5.1k</text>
<text x="72.4" y="48.2">VBUS</text>
<text x="283.8" y="52.4">USB-C 16P</text>
<text x="288.3" y="49.9">J2</text>
<text x="342.9" y="53.3">VBUS</text>
<text x="353.3" y="53">PWR_FLAG</text>
<text x="25.4" y="56.8">J1</text>
<text x="25.4" y="59.4">BATTERY 4xAAA</text>
<text x="45.7" y="58.1">SW1A</text>
<text x="67.2" y="59.4">Q1</text>
<text x="81.3" y="55.6">SS14</text>
<text x="101.8" y="58.1">PWR_FLAG</text>
<text x="293.6" y="56.8">VBUS</text>
<text x="338.4" y="58.1">C4</text>
<text x="363.2" y="58.4">VBUS</text>
<text x="376.4" y="54.3">GND</text>
<text x="389.1" y="54.3">GND</text>
<text x="64.3" y="61.9">AO3401A</text>
<text x="198" y="63.8">U2</text>
<text x="203.2" y="63.8">AMS1117-3.3</text>
<text x="253.9" y="63.4">+3V3</text>
<text x="294.7" y="61.9">CC1</text>
<text x="294.7" y="64.5">CC2</text>
<text x="338.4" y="63.2">4.7uF</text>
<text x="368.3" y="64.5">R16</text>
<text x="41.1" y="69.5">MSS-22D18G2</text>
<text x="173.3" y="68.3">C1</text>
<text x="183.5" y="68.3">C10</text>
<text x="198.6" y="67">VI</text>
<text x="204.2" y="70.6" transform="rotate(-90 204.2 70.6)">GND</text>
<text x="205.1" y="67">VO</text>
<text x="219.1" y="68.3">C2</text>
<text x="229.2" y="68.3">C3</text>
<text x="246.4" y="69.5">R2</text>
<text x="295.6" y="69.5">D-</text>
<text x="335.8" y="68.3">GND</text>
<text x="368.3" y="67">1k</text>
<text x="31" y="73.4">GND</text>
<text x="45.6" y="75.9">SW1B</text>
<text x="76.2" y="73.6">VBUS</text>
<text x="173.3" y="73.4">10uF</text>
<text x="183.5" y="73.4">100nF</text>
<text x="219.1" y="73.4">22uF Ta</text>
<text x="229.2" y="73.4">100nF</text>
<text x="246.4" y="72.1">1k</text>
<text x="250.1" y="77.2">D2</text>
<text x="295.6" y="74.6">D+</text>
<text x="295.6" y="77.2">D+</text>
<text x="295.6" y="72.1">D-</text>
<text x="342.9" y="76.1">VBUS</text>
<text x="368" y="74.6">USB (blue)</text>
<text x="372" y="72.1">D4</text>
<text x="18" y="78.4">PWR_FLAG</text>
<text x="71.1" y="82.2">R1</text>
<text x="170.7" y="78.4">GND</text>
<text x="180.8" y="78.4">GND</text>
<text x="201.1" y="78.4">GND</text>
<text x="216.4" y="78.4">GND</text>
<text x="226.5" y="78.4">GND</text>
<text x="246.5" y="79.7">PWR (red)</text>
<text x="346.1" y="79.1">U3</text>
<text x="346.1" y="81">USBLC6-2SC6</text>
<text x="363.7" y="81">GND</text>
<text x="369.5" y="82.2">R5</text>
<text x="41.1" y="87.3">MSS-22D18G2</text>
<text x="71.1" y="84.8">100k</text>
<text x="241.8" y="86.1">GND</text>
<text x="282.9" y="87.9" transform="rotate(-90 282.9 87.9)">SHIELD</text>
<text x="290.5" y="87.9" transform="rotate(-90 290.5 87.9)">GND</text>
<text x="293.5" y="84.8">SBU1</text>
<text x="293.5" y="87.3">SBU2</text>
<text x="368.9" y="87.3">22R</text>
<text x="66.5" y="91.1">GND</text>
<text x="369.5" y="92.4">R6</text>
<text x="279.9" y="98.8">GND</text>
<text x="287.5" y="98.8">GND</text>
<text x="343.4" y="96.2">GND</text>
<text x="368.9" y="97.5">22R</text>
<text x="182.5" y="141.9">KEY_1</text>
<text x="212.9" y="141.9">KEY_2</text>
<text x="243.4" y="141.9">KEY_3</text>
<text x="182.8" y="144.5">SW11</text>
<text x="213.2" y="144.5">SW12</text>
<text x="243.7" y="144.5">SW13</text>
<text x="319.9" y="149.8">+3V3</text>
<text x="332.6" y="149.8">+3V3</text>
<text x="345.3" y="149.8">+3V3</text>
<text x="368.2" y="147.3">+3V3</text>
<text x="386" y="149.8">+3V3</text>
<text x="102.7" y="154.9">+3V3</text>
<text x="325.1" y="155.9">R12</text>
<text x="337.8" y="155.9">R13</text>
<text x="350.5" y="155.9">R17</text>
<text x="401.3" y="150.8">J3</text>
<text x="25.3" y="160">+3V3</text>
<text x="126.3" y="159.7">C5</text>
<text x="136.5" y="159.7">C6</text>
<text x="325.1" y="158.4">4.7k</text>
<text x="337.8" y="158.4">4.7k</text>
<text x="350.5" y="158.4">10k</text>
<text x="381.6" y="159.7">C8</text>
<text x="30.5" y="166.1">R7</text>
<text x="126.3" y="164.8">10uF</text>
<text x="136.5" y="164.8">100nF</text>
<text x="182.5" y="162.3">KEY_4</text>
<text x="183.4" y="164.8">SW8</text>
<text x="212.9" y="162.3">KEY_5</text>
<text x="213.8" y="164.8">SW9</text>
<text x="243.4" y="162.3">KEY_6</text>
<text x="243.7" y="164.8">SW10</text>
<text x="381.6" y="164.8">100nF</text>
<text x="401.3" y="163.5">OLED 0.91 I2C</text>
<text x="30.5" y="168.6">10k</text>
<text x="38.7" y="172.4">C7</text>
<text x="123.7" y="169.9">GND</text>
<text x="133.8" y="169.9">GND</text>
<text x="378.9" y="169.9">GND</text>
<text x="386.6" y="169.9">GND</text>
<text x="38.7" y="177.5">1uF</text>
<text x="52.9" y="177.5">RESET</text>
<text x="53.8" y="175">SW2</text>
<text x="92.7" y="175">U1</text>
<text x="106.4" y="179.5" transform="rotate(-90 106.4 179.5)">3V3</text>
<text x="25.3" y="182.8">+3V3</text>
<text x="36" y="182.6">GND</text>
<text x="46.2" y="185.1">GND</text>
<text x="93.2" y="181.3">EN</text>
<text x="114.2" y="181.3">IO0</text>
<text x="114.2" y="183.8">IO1</text>
<text x="182.5" y="182.6">KEY_7</text>
<text x="183.4" y="185.1">SW5</text>
<text x="212.9" y="182.6">KEY_8</text>
<text x="213.8" y="185.1">SW6</text>
<text x="243.4" y="182.6">KEY_9</text>
<text x="244.3" y="185.1">SW7</text>
<text x="30.5" y="188.9">R8</text>
<text x="30.5" y="191.5">10k</text>
<text x="93.2" y="191.5">IO2/ADC1_CH2</text>
<text x="93.2" y="188.9">IO8</text>
<text x="93.2" y="186.4">IO9/BOOT</text>
<text x="113" y="188.9">IO10</text>
<text x="114.2" y="186.4">IO3</text>
<text x="319.9" y="189.2">+3V3</text>
<text x="53.8" y="197.8">SW4</text>
<text x="93.2" y="196.5">IO18/USB_D-</text>
<text x="114.2" y="194">IO6</text>
<text x="114.2" y="196.5">IO7</text>
<text x="325.1" y="195.3">R10</text>
<text x="325.1" y="197.8">1k</text>
<text x="340.2" y="196.8">+3V3</text>
<text x="368.3" y="197.8">R14</text>
<text x="53.3" y="200.4">BOOT</text>
<text x="93.2" y="199.1">IO19/USB_D+</text>
<text x="114.2" y="201.6">IO4</text>
<text x="181.8" y="202.9">KEY_OK</text>
<text x="212.9" y="202.9">KEY_0</text>
<text x="242.3" y="202.9">KEY_DEL</text>
<text x="328.8" y="202.9">D3</text>
<text x="345.4" y="202.9">R11</text>
<text x="368.3" y="200.4">200k</text>
<text x="46.2" y="208">GND</text>
<text x="93.2" y="204.2">IO20/RXD0</text>
<text x="93.2" y="206.7">IO21/TXD0</text>
<text x="114.2" y="204.2">IO5</text>
<text x="182.8" y="205.4">SW14</text>
<text x="213.8" y="205.4">SW3</text>
<text x="243.7" y="205.4">SW16</text>
<text x="322.7" y="205.4">STATUS (green)</text>
<text x="345.4" y="205.4">10k</text>
<text x="368.3" y="205.4">R15</text>
<text x="368.3" y="208">100k</text>
<text x="376.5" y="204.2">C9</text>
<text x="376.5" y="209.2">100nF</text>
<text x="106.4" y="215.4" transform="rotate(-90 106.4 215.4)">GND</text>
<text x="363.7" y="214.3">GND</text>
<text x="373.9" y="214.3">GND</text>
<text x="106.7" y="220.7">ESP32-C3-MINI-1-N4</text>
<text x="103.3" y="223.2">GND</text>
<text x="180.5" y="233.4">KEY_MODE</text>
<text x="182.8" y="235.9">SW15</text>
<text x="321.2" y="241">H1</text>
<text x="325.1" y="243.5">M3</text>
<text x="336.4" y="241">H2</text>
<text x="340.3" y="243.5">M3</text>
<text x="351.7" y="241">H3</text>
<text x="355.6" y="243.5">M3</text>
<text x="366.9" y="241">H4</text>
<text x="370.8" y="243.5">M3</text>
<text x="191" y="248.6">GND</text>
<text x="320.5" y="251.2">GND</text>
<text x="335.8" y="251.2">GND</text>
<text x="351" y="251.2">GND</text>
<text x="366.2" y="251.2">GND</text>
</g>
<g font-size="1.3" fill="#a90000">
<text x="301" y="55.7">A4</text>
<text x="27.8" y="63.4">1</text>
<text x="27.8" y="65.9">2</text>
<text x="43.7" y="63.4">2</text>
<text x="51.3" y="60.8">1</text>
<text x="51.3" y="65.9">3</text>
<text x="64" y="65.9">3</text>
<text x="71.7" y="65.9">2</text>
<text x="196.1" y="65.9">3</text>
<text x="208.8" y="65.9">2</text>
<text x="300.9" y="63.4">B5</text>
<text x="301" y="60.8">A5</text>
<text x="300.9" y="71">B7</text>
<text x="301" y="68.4">A7</text>
<text x="68.4" y="73.1" transform="rotate(-90 68.4 73.1)">1</text>
<text x="203.1" y="73.1" transform="rotate(-90 203.1 73.1)">1</text>
<text x="300.9" y="76.1">B6</text>
<text x="301" y="73.5">A6</text>
<text x="43.7" y="81.1">5</text>
<text x="51.3" y="78.6">4</text>
<text x="51.3" y="83.7">6</text>
<text x="301" y="83.7">A8</text>
<text x="340.9" y="83.7">1</text>
<text x="345.3" y="80.7" transform="rotate(-90 345.3 80.7)">5</text>
<text x="348.5" y="83.7">6</text>
<text x="300.9" y="86.2">B8</text>
<text x="340.9" y="86.2">3</text>
<text x="348.5" y="86.2">4</text>
<text x="281.8" y="92.8" transform="rotate(-90 281.8 92.8)">SH</text>
<text x="289.4" y="92.7" transform="rotate(-90 289.4 92.7)">A1</text>
<text x="345.3" y="90.9" transform="rotate(-90 345.3 90.9)">2</text>
<text x="394.9" y="154.8">3</text>
<text x="394.9" y="152.3">4</text>
<text x="394.9" y="159.9">1</text>
<text x="394.9" y="157.3">2</text>
<text x="105.3" y="174.7" transform="rotate(-90 105.3 174.7)">3</text>
<text x="90.1" y="185.3">23</text>
<text x="90.7" y="180.2">8</text>
<text x="118" y="180.2">12</text>
<text x="118" y="182.7">13</text>
<text x="118.6" y="185.3">6</text>
<text x="90.1" y="187.8">22</text>
<text x="90.7" y="190.4">5</text>
<text x="118" y="187.8">16</text>
<text x="90.1" y="195.4">26</text>
<text x="90.1" y="198">27</text>
<text x="118" y="192.9">20</text>
<text x="118" y="195.4">21</text>
<text x="90.1" y="203.1">30</text>
<text x="118" y="200.5">18</text>
<text x="118" y="203.1">19</text>
<text x="90.1" y="205.6">31</text>
<text x="105.3" y="217.9" transform="rotate(-90 105.3 217.9)">1</text>
</g>
</svg>
